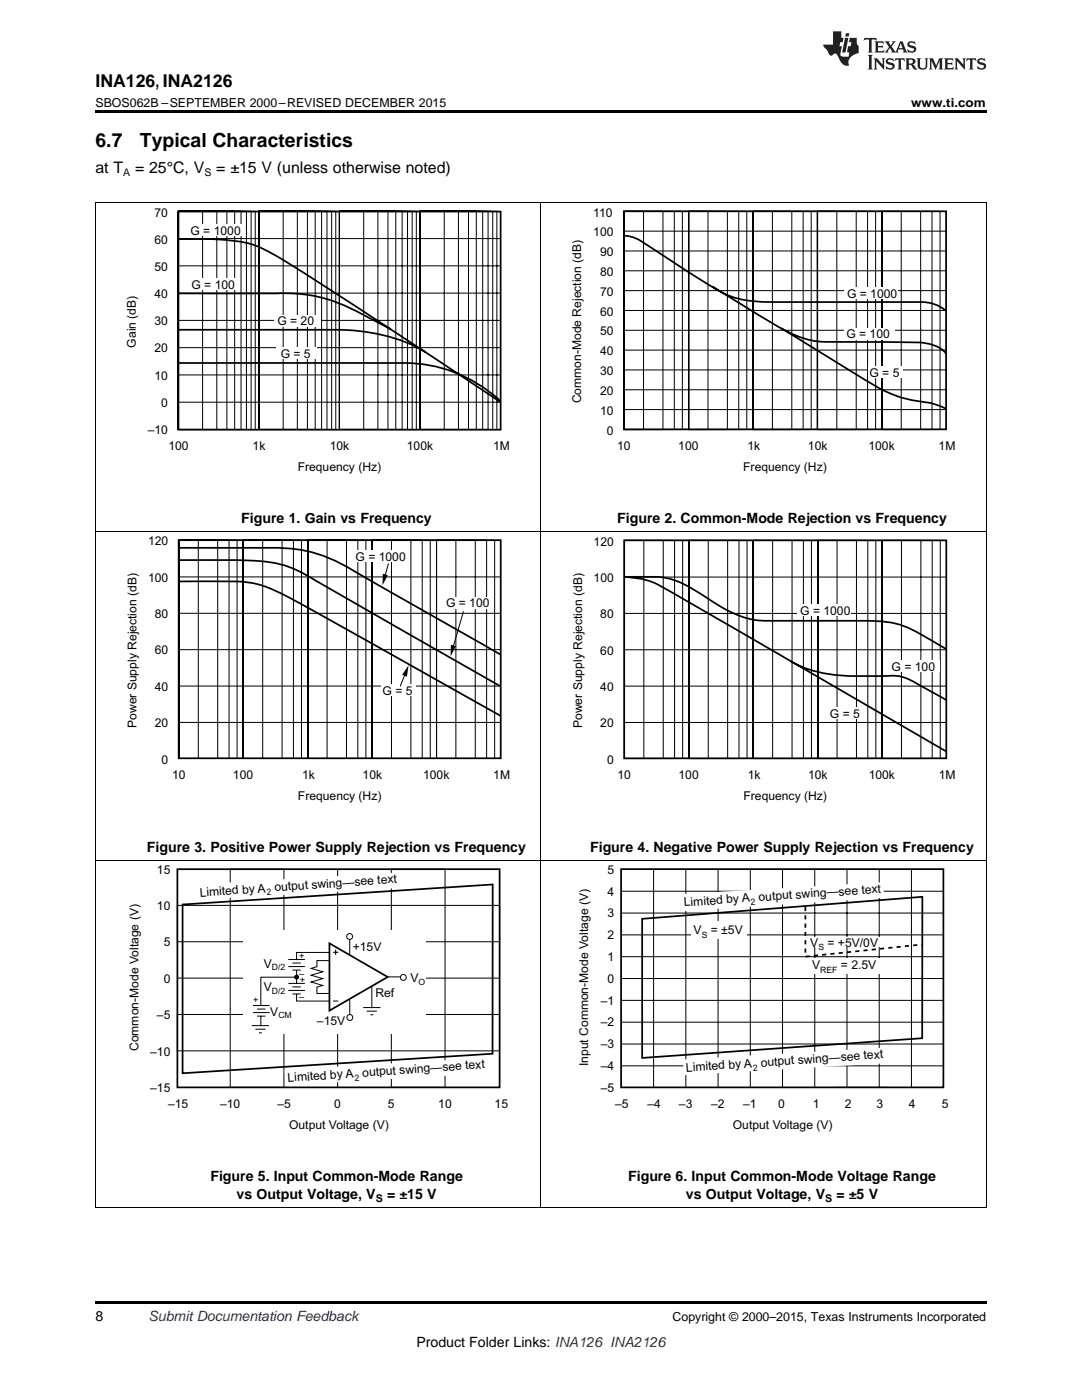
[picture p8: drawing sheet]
<svg xmlns="http://www.w3.org/2000/svg" width="216mm" height="279mm" viewBox="0 0 216 279" stroke-linecap="round" stroke-linejoin="round" font-family="sans-serif">
<path d="M19 241.1h.2zM196.7 241.1h.1zM19 259.7h177.8v.5h-177.8z" fill="#000"/>
<path d="M19.1 171.7v69.4M45.9 173.5h10.8v43.5h-10.8zM67.4 173.5v43.5M78.1 173.5h10.7v43.5h-10.7zM107.9 171.7v69.4M196.8 171.7v69.4M35.4 180.7h64.3v7.2h-64.3zM35.4 195.2h64.3M35.4 202.5h64.3v7.2h-64.3zM19 241h177.8" fill="none" stroke="#000" stroke-width=".2"/>
<path d="M35.4 173.5h64.3v43.5h-64.3z" fill="none" stroke="#000" stroke-width=".35"/>
<path d="M48.6 185.8h36.4v20.6h-36.4z" fill="#fff"/>
<circle cx="59.2" cy="195" r=".4" fill="#000"/>
<g fill="none" stroke="#000" stroke-width=".2">
<path d="M65.7 191.7h-2.5v1.2l-1.1 .4 2.3 .6-2.3 .7 2.3 .7-2.3 .7 2.3 .7-1.2 .3v1.3h2.5M65.7 190.1h-6.5v1.4M66.4 199.8h1.1M66.4 190h1.1M67 189.5v1.1M74.2 196.9v4.2M77.4 195h2.5M72.5 201.1h3.4M73.2 201.8h2M73.9 202.5h.6"/>
<circle cx="59.2" cy="195" r=".4"/>
</g>
<path d="M65.7 188.3l11.7 6.7-11.7 6.7z" fill="none" stroke="#000" stroke-width=".35"/>
<circle cx="80.5" cy="195.1" r=".58" fill="#fff"/>
<g fill="none" stroke="#000" stroke-width=".2">
<path d="M57.5 196.3h3.3M57.5 197.7h3.3M57.5 191.5h3.3M57.5 192.9h3.3M58.3 197h1.7M58.3 192.2h1.7M58.3 198.4h1.7M58.3 193.6h1.7M59.2 198.4v1.4h6.5M59.2 195h-7.2v5.7M59.2 193.6v2.7M69.8 199.5v3"/>
<path d="M50.2 204.7h3.5M50.5 200.7h3.3M50.5 202.1h3.3M51 205.4h2M51.3 202.8h1.7M51.3 201.4h1.7M51.7 206.1h.6M52 202.8v1.9"/>
<circle cx="80.5" cy="195.1" r=".58"/>
</g>
<circle cx="69.8" cy="203.1" r=".58" fill="#fff"/>
<g fill="none" stroke="#000" stroke-width=".2">
<path d="M69.8 187.5v3.1"/>
<circle cx="69.8" cy="203.1" r=".58"/>
</g>
<circle cx="69.8" cy="186.9" r=".58" fill="#fff"/>
<circle cx="69.8" cy="186.9" r=".58" fill="none" stroke="#000" stroke-width=".2"/>
<path d="M36.4 180.5l61.9-4v33.8l-61.9 3.9z" fill="none" stroke="#000" stroke-width=".35"/>
<g fill="#fff">
<path d="M39.2 176.5l40.4-2.4 .2 3.1-40.4 2.4z"/>
<path d="M56.8 213.5l40.4-2.4 .1 3.1-40.3 2.4z"/>
</g>
<path d="M123.9 173.5h64.3v43.5h-64.3zM128.1 183.4l55.9-4.4v28.2l-55.9 3.9z" fill="none" stroke="#000" stroke-width=".35"/>
<g fill="none" stroke="#000" stroke-width=".2">
<path d="M123.9 177.9h64.3M130.4 173.5v43.5M136.9 173.5v43.5M143.3 173.5v43.5M149.7 173.5v43.5M156.1 173.5v43.5M162.6 173.5v43.5M169 173.5v43.5M175.4 173.5v43.5M181.9 173.5v43.5M123.9 182.2h64.3M123.9 186.6h64.3"/>
<path d="M123.9 190.9h64.3M123.9 195.3h64.3M123.9 199.6h64.3M123.9 204h64.3M123.9 208.4h64.3M123.9 212.7h64.3M166.6 217h10.8"/>
</g>
<path d="M160.7 181v9.9l23.3-2.4" fill="none" stroke="#000" stroke-width=".35" stroke-dasharray=".8 .8" stroke-linecap="butt"/>
<g fill="#fff">
<path d="M135.9 178.4l40.3-2.3 .2 3.1-40.4 2.7z"/>
<path d="M136.3 211.5l40.4-2.4 .1 3.1-40.3 2.4z"/>
<path d="M137.9 183.9h11v3.6h-11z"/>
<path d="M161.2 187.1h14.4v2h-14.4z"/>
<path d="M161.2 191.3h14.4v3.1h-14.4z"/>
</g>
<g fill="none" stroke="#000" stroke-width=".2">
<path d="M19.1 106.1v65.6M35.7 115.1h64.2M35.7 107.8h3.9v43.6h-3.9zM35.7 107.8h7.7v43.6h-7.7zM35.7 107.8h10v43.6h-10zM35.7 107.8h11.6v43.6h-11.6zM35.7 107.8h12.9v43.6h-12.9zM48.5 107.8h3.9v43.6h-3.9zM48.6 107.8h7.7v43.6h-7.7zM48.6 107.8h10v43.6h-10zM48.6 107.8h11.6v43.6h-11.6zM48.6 107.8h12.8v43.6h-12.8z"/>
<path d="M48.6 107.8v43.5M61.4 107.8h3.9v43.6h-3.9zM61.4 107.8h7.7v43.6h-7.7zM61.4 107.8h10v43.6h-10zM61.4 107.8h11.6v43.6h-11.6zM61.4 107.8h12.9v43.6h-12.9zM61.4 107.8v43.5M74.2 107.8h3.9v43.6h-3.9zM74.2 107.8h7.8v43.6h-7.8zM74.2 107.8h10v43.6h-10zM74.3 107.8h11.6v43.6h-11.6zM74.3 107.8h12.8v43.6h-12.8z"/>
<path d="M74.3 107.8v43.5M87.1 107.8h3.9v43.6h-3.9zM87.1 107.8h7.7v43.6h-7.7zM87.1 107.8h10v43.6h-10zM87.1 107.8h11.6v43.6h-11.6zM87.1 107.8v43.5M107.9 106.1v65.6M196.8 106.1v65.6M35.7 122.4h64.2M35.7 129.7h64.2M35.7 136.9h64.2M35.7 144.2h64.2"/>
<path d="M19 171.7h177.8"/>
</g>
<path d="M35.7 107.8h64.2v43.5h-64.2z" fill="none" stroke="#000" stroke-width=".35"/>
<g fill="#fff">
<path d="M70.4 109.8h10.7v2.2h-10.7z"/>
<path d="M88.5 119.1h10.1v2.3h-10.1z"/>
<path d="M76 136.6h6.9v2.3h-6.9z"/>
</g>
<path d="M35.6 109.3h16.7a29.6 29.6 0 0 1 18.9 5l28.7 16.3M35.6 116h6.1a36.1 36.1 0 0 1 10.1 .7 66.6 66.6 0 0 1 12.2 6l35.9 20.1M35.7 111.8h8.3a52.3 52.3 0 0 1 12.4 .9 33.7 33.7 0 0 1 7.9 3.9l35.4 20.3M124.6 107.8h64.2v43.5h-64.2z" fill="none" stroke="#000" stroke-width=".35"/>
<g fill="none" stroke="#000" stroke-width=".2">
<path d="M77.5 112.4l-.8 3.1M124.6 115.2h64.2M124.6 107.9h3.9v43.5h-3.9zM124.6 107.9h7.7v43.5h-7.7zM124.6 107.9h10v43.5h-10zM124.6 107.9h11.6v43.5h-11.6zM124.6 107.9h12.9v43.5h-12.9zM137.5 107.9h3.8v43.5h-3.8zM137.5 107.9h7.7v43.5h-7.7zM137.5 107.9h10v43.5h-10zM137.5 107.9h11.6v43.5h-11.6zM137.5 107.9h12.8v43.5h-12.8z"/>
<path d="M137.5 107.9v43.4M150.3 107.9h3.9v43.5h-3.9zM150.3 107.9h7.7v43.5h-7.7zM150.3 107.9h10v43.5h-10zM150.3 107.9h11.6v43.5h-11.6zM150.3 107.9h12.9v43.5h-12.9zM150.4 107.9v43.4M163.2 107.9h3.8v43.5h-3.8zM163.2 107.9h7.7v43.5h-7.7zM163.2 107.9h10v43.5h-10zM163.2 107.9h11.6v43.5h-11.6zM163.2 107.9h12.8v43.5h-12.8z"/>
<path d="M163.2 107.9v43.4M176 107.9h3.9v43.5h-3.9zM176 107.9h7.7v43.5h-7.7zM176 107.9h10v43.5h-10zM176 107.9h11.6v43.5h-11.6zM176 107.9v43.4M81 134l-1.1 3M92.5 122l-2.2 7.7M124.6 122.4h64.2M124.6 129.7h64.2M124.6 136.9h64.2M124.6 144.2h64.2"/>
</g>
<path d="M76.4 114.5l1 .3-1.1 2zM81.5 132.7l-.3 2.4-1-.4zM90 128.7l1 .2-1.1 2.1z" fill="#000"/>
<g fill="#fff">
<path d="M159.1 120.7h10.7v2.3h-10.7z"/>
<path d="M177.4 131.8h10.1v2.2h-10.1z"/>
<path d="M165.2 141.2h7v2.2h-7z"/>
</g>
<path d="M35.6 42.2h64.3v43.6h-64.3zM124.5 115.1h1.2a42.9 42.9 0 0 1 7.7 .3 28.2 28.2 0 0 1 8.4 4.4 19.8 19.8 0 0 0 10.9 4.1h16a67.2 67.2 0 0 1 9.2 .4 21.2 21.2 0 0 1 7.6 3.3l3.3 1.9M124.6 115.2a15.1 15.1 0 0 1 8.3 2.4l56 32.4M157.7 131.9a24.4 24.4 0 0 0 13.1 3h4.4a13.7 13.7 0 0 1 5.8 .5l7.8 4.3" fill="none" stroke="#000" stroke-width=".35"/>
<g fill="none" stroke="#000" stroke-width=".2">
<path d="M19.1 40.4v65.7M35.6 42.2h4.8v43.5h-4.8zM35.6 42.2h7.7v43.5h-7.7zM35.6 42.2h9.7v43.5h-9.7zM35.6 42.2h11.2v43.5h-11.2zM35.6 42.2h12.5v43.5h-12.5zM35.6 42.2h13.6v43.5h-13.6zM35.6 42.2h14.5v43.5h-14.5zM35.6 42.2h15.3v43.5h-15.3zM35.6 47.6h64.3M35.6 53.1h64.3M35.6 58.5h64.3"/>
<path d="M51.7 42.2h16v43.5h-16zM51.7 42.2h4.8v43.5h-4.8zM51.7 42.2h7.6v43.5h-7.6zM51.7 42.2h9.6v43.5h-9.6zM51.7 42.2h11.2v43.5h-11.2zM51.7 42.2h12.5v43.5h-12.5zM51.7 42.2h13.5v43.5h-13.5zM51.7 42.2h14.5v43.5h-14.5zM51.7 42.2h15.3v43.5h-15.3zM67.7 42.2h16.1v43.5h-16.1zM67.7 42.2h4.9v43.5h-4.9zM67.7 42.2h7.7v43.5h-7.7z"/>
<path d="M67.7 42.2h9.7v43.5h-9.7zM67.7 42.2h11.3v43.5h-11.3zM67.7 42.2h12.5v43.5h-12.5zM67.7 42.2h13.6v43.5h-13.6zM67.7 42.2h14.5v43.5h-14.5zM67.7 42.2h15.4v43.5h-15.4zM83.8 42.2h4.8v43.5h-4.8zM83.8 42.2h7.7v43.5h-7.7zM83.8 42.2h9.7v43.5h-9.7zM83.8 42.2h11.2v43.5h-11.2zM83.8 42.2h12.5v43.5h-12.5zM83.8 42.2h13.6v43.5h-13.6z"/>
<path d="M83.8 42.2h14.5v43.5h-14.5zM83.8 42.2h15.3v43.5h-15.3zM107.9 40.4v65.7M196.8 40.4v65.7M35.6 63.9h64.3M35.6 69.4h64.3M35.6 74.8h64.3M35.6 80.3h64.3M19 106h177.8"/>
</g>
<g fill="#fff">
<path d="M36.7 44.8h11.5v2.2h-11.5z"/>
<path d="M36.7 55.5h10.8v2.3h-10.8z"/>
<path d="M54.7 62.9h9.3v2.2h-9.3z"/>
<path d="M55.2 69.3h8v2.3h-8z"/>
</g>
<path d="M35.7 47.7h2.3a47 47 0 0 1 12.4 1.1 51.7 51.7 0 0 1 10.3 5.7l18.2 11.9 21 13.9M35.7 58.6h16.9a42.1 42.1 0 0 1 12.8 1.1 64 64 0 0 1 10.9 5.2l1.6 .7M124.5 42.2h64.3v43.5h-64.3zM124.5 47.1a7.5 7.5 0 0 1 4.5 1.7l6.2 4.1a91.5 91.5 0 0 0 10.1 6.1 30.8 30.8 0 0 0 11.7 1.3h20.1a50.2 50.2 0 0 1 8.7 .2l1.2 .4 1.8 1.1M142.2 57.2l6.2 3.9a88.4 88.4 0 0 0 10.7 6 17.6 17.6 0 0 0 8.1 1.1l11.7 .1a22.7 22.7 0 0 1 7.4 .6 4.6 4.6 0 0 1 2.5 1.7M35.5 65.8h26.9a53 53 0 0 1 14.8 1.3l1.4 .4a24.7 24.7 0 0 1 6.4 2.9M35.6 72.4h38.8a57.8 57.8 0 0 1 12.1 .6 28.8 28.8 0 0 1 13.4 7M155.9 65.5l12.2 7.5a62.2 62.2 0 0 0 10.8 6 35.4 35.4 0 0 0 6.9 1.5l2 .6 1 .5" fill="none" stroke="#000" stroke-width=".35"/>
<g fill="none" stroke="#000" stroke-width=".2">
<path d="M124.5 46.1h64.3M124.5 50.1h64.3M124.5 54h64.3M124.5 58h64.3M124.5 42.2h3.9v43.5h-3.9zM124.5 42.2h7.8v43.5h-7.8zM124.5 42.2h10v43.5h-10zM124.5 42.2h11.7v43.5h-11.7zM124.5 42.2h12.9v43.5h-12.9zM137.4 42.2h3.9v43.5h-3.9zM137.4 42.2h7.7v43.5h-7.7zM137.4 42.2h11.6v43.5h-11.6z"/>
<path d="M137.4 42.2h10v43.5h-10zM137.4 42.2h12.9v43.5h-12.9zM137.4 42.2v43.4M150.3 42.2h3.8v43.5h-3.8zM150.3 42.2h7.7v43.5h-7.7zM150.3 42.2h10v43.5h-10zM150.3 42.2h11.6v43.5h-11.6zM150.3 42.2h12.8v43.5h-12.8zM150.3 42.2v43.4M163.1 42.2h3.9v43.5h-3.9zM163.1 42.2h7.7v43.5h-7.7zM163.1 42.2h10v43.5h-10z"/>
<path d="M163.1 42.2h11.6v43.5h-11.6zM163.1 42.2h12.9v43.5h-12.9zM163.1 42.2v43.4M176 42.2h3.8v43.5h-3.8zM176 42.2h7.7v43.5h-7.7zM176 42.2h10v43.5h-10zM176 42.2h11.6v43.5h-11.6zM176 42.2v43.4M124.5 62h64.3M124.5 65.9h64.3M124.5 69.9h64.3M124.5 73.8h64.3"/>
<path d="M124.5 77.8h64.3M124.5 81.7h64.3"/>
</g>
<g fill="#fff">
<path d="M168.5 57.4h10.6v2.3h-10.6z"/>
<path d="M168.4 65.5h10.1v2.2h-10.1z"/>
<path d="M173.1 73.2h7v2.2h-7z"/>
</g>
<path d="M19 40.4h177.8" fill="none" stroke="#000" stroke-width=".2"/>
<path d="M19 22h177.8v.5h-177.8z" fill="#000"/>
<g fill="#231f20">
<path d="M172.5 7.6l-.1 .5 .4-.2h.6v.1v2.1l-.2 .4h.9l-.2-.4v-2.1l.1-.1h.5l.5 .2-.2-.5zM174.5 8.3l.2 .3v1.5l-.2 .4h1.8l.2-.6a1.04 1.04 0 0 1-1.3 .2v-.7h.6l.3 .2v-.6l-.3 .2h-.6v-.6l.8-.1 .4 .3-.2-.5zM176.5 8.3l.9 1.1-.9 1.1h.8l-.2-.2 .4-.7 .5 .7-.2 .2h1.5l-.2-.2 .2-.4h.9l.1 .4-.2 .2h1l-.3-.3-.7-1.9h-.5l-.9 2-.8-1 .9-1h-.8l.1 .3-.4 .5-.3-.6 .1-.2zM179.7 8.6l.4 1h-.7zM181.3 8.4a.63 .63 0 0 0-.2 .7 .63 .63 0 0 0 .6 .4l.6 .2 .1 .2a.75 .75 0 0 1-.7 .4 .75 .75 0 0 1-.6-.5l.1 .7 .1-.1a1.11 1.11 0 0 0 1.5-.6 1.13 1.13 0 0 0-1.2-.8l-.1-.4a1.04 1.04 0 0 1 1.2 .2l-.2-.5-.2 .1-.4-.2zM173.2 10.9l.2 .4v2.2l-.2 .4h1l-.3-.4v-2.2l.3-.4zM174.3 11.6l.3 .4v1.5l-.3 .4h.8l-.2-.4v-1.3l1.5 1.7v-1.9l.2-.4h-.7l.2 .4v.9l-1.1-1.3zM177 11.8a.62 .62 0 0 0-.2 .7 .62 .62 0 0 0 .6 .4l.6 .1 .1 .3a.76 .76 0 0 1-.7 .3 .76 .76 0 0 1-.7-.4l.2 .7 .1-.1a1.11 1.11 0 0 0 1.5-.6 1.13 1.13 0 0 0-1.2-.8l-.1-.4a1.04 1.04 0 0 1 1.2 .2l-.2-.6-.2 .1-.5-.1zM178.7 11.6l-.2 .6a.61 .61 0 0 1 .8-.3v1.6l-.2 .4h.9l-.2-.4v-1.6a.63 .63 0 0 1 .7 .3l-.1-.6zM180.6 11.6l.3 .4v1.5l-.3 .4h1l-.2-.2-.1-.8 .6 .2a.76 .76 0 0 0 1.2 .7l-1-1a.58 .58 0 0 0 .6-.5 .58 .58 0 0 0-.5-.6zM181.4 11.9h.1a.45 .45 0 0 1 .5 .1 .45 .45 0 0 1 .1 .5l-.8 .2zM182.9 11.6l.2 .2a2.17 2.17 0 0 0 .3 1.9 .99 .99 0 0 0 1.6-.6v-1.1l.2-.4h-.7l.2 .2a1.92 1.92 0 0 1-.2 1.8 .6 .6 0 0 1-.9-.5v-1.1l.2-.4zM185.4 11.6l.2 .4v1.5l-.2 .4h.7l-.2-.4v-1.4l.8 1.8 .8-1.8v1.4l-.2 .4h.9l-.2-.4v-1.5l.2-.4h-.8l-.6 1.5-.6-1.5zM188.4 11.6l.2 .4v1.5l-.2 .4h1.8l.1-.6a1.04 1.04 0 0 1-1.2 .1v-.6h.5l.4 .2v-.6l-.4 .2h-.5v-.7h.8l.3 .3-.1-.6zM190.5 11.6l.2 .4v1.5l-.2 .4h.7l-.2-.4v-1.3l1.5 1.7v-1.9l.2-.4h-.7l.2 .4v.9l-1.1-1.3zM192.9 11.6l-.1 .6a.61 .61 0 0 1 .7-.3l.1 1.6-.3 .4h1l-.3-.4 .1-1.6a.63 .63 0 0 1 .7 .3l-.1-.6zM195.2 11.8a.62 .62 0 0 0-.2 .7 .62 .62 0 0 0 .6 .4l.6 .1 .1 .3a.76 .76 0 0 1-.7 .3 .76 .76 0 0 1-.6-.4l.1 .7 .1-.1a1.11 1.11 0 0 0 1.6-.6 1.13 1.13 0 0 0-1.3-.8l-.1-.4a1.04 1.04 0 0 1 1.2 .2l-.1-.6-.2 .1-.5-.1z"/>
<path d="M166.2 6.3v2.6h-1.9v.4l.8 .9a.91 .91 0 0 0 1 .8 .56 .56 0 0 1 .5-.3 .56 .56 0 0 1 .5 .3l.4 .8a1.53 1.53 0 0 0 1.9 1.2 1.54 1.54 0 0 1 1-2.1l.9-.3v-1.4a1.52 1.52 0 0 1-.4-1.6h-1.3l-.2 .8h.5l-.2 .8h-.5l-.1 1v.2l.4 .1-.2 .8a1.93 1.93 0 0 1-1.6-.3l.3-1.8h-.5l.2-.8h.4l.2-.8h-.4v-1.3zM168.6 7.6l-.6 2.9h.7l.6-2.9zM168.8 6.6l-.1 .7h.6l.2-.7z"/>
</g>
<g font-size="3.9">
<text x="19" y="29.3">6.7</text>
<text x="27.9" y="29.3">Typical Characteristics</text>
</g>
<text font-size="3.5" x="19" y="17.3">INA126, INA2126</text>
<g font-size="3.2">
<text x="19" y="34.4">at T</text>
<text x="27" y="34.4">= 25°C, V</text>
<text x="43.1" y="34.4">= ±15 V (unless otherwise noted)</text>
</g>
<g font-size="2.8">
<text x="48.2" y="104.3">Figure 1. Gain vs Frequency</text>
<text x="123.2" y="104.3">Figure 2. Common-Mode Rejection vs Frequency</text>
<text x="29.3" y="170">Figure 3. Positive Power Supply Rejection vs Frequency</text>
<text x="117.8" y="170">Figure 4. Negative Power Supply Rejection vs Frequency</text>
<text x="42" y="235.6">Figure 5. Input Common-Mode Range</text>
<text x="47.2" y="239.3">vs Output Voltage, V</text>
<text x="77.2" y="239.3">= ±15 V</text>
<text x="125.3" y="235.6">Figure 6. Input Common-Mode Voltage Range</text>
<text x="136.9" y="239.3">vs Output Voltage, V</text>
<text x="166.9" y="239.3">= ±5 V</text>
<text x="19" y="263.6">8</text>
<text x="83.1" y="268.9">Product Folder Links: INA126 INA2126</text>
</g>
<text font-size="2.8" fill="#0000c8" x="29.6" y="263.6">Submit Documentation Feedback</text>
<g font-size="2.5">
<text x="19" y="21.4">SBOS062B –SEPTEMBER 2000–REVISED DECEMBER 2015</text>
<text x="181.8" y="21.4">www.ti.com</text>
<text x="134.2" y="263.6">Copyright © 2000–2015, Texas Instruments Incorporated</text>
</g>
<g font-size="2.4">
<text x="30.8" y="43.2">70</text>
<text x="38" y="46.9">G = 1000</text>
<text x="118.4" y="43.2">110</text>
<text x="118.4" y="47.2">100</text>
<text x="30.8" y="48.6">60</text>
<text x="119.7" y="51.1">90</text>
<text x="30.8" y="54.1">50</text>
<text x="30.8" y="59.5">40</text>
<text x="38.2" y="57.6">G = 100</text>
<text x="119.7" y="55.1">80</text>
<text x="119.7" y="59">70</text>
<text x="169" y="59.5">G = 1000</text>
<text x="30.8" y="64.9">30</text>
<text x="55.3" y="65">G = 20</text>
<text x="119.7" y="63">60</text>
<text x="27.1" y="69.4" transform="rotate(-90 27.1 69.4)">Gain (dB)</text>
<text x="30.8" y="70.3">20</text>
<text x="56" y="71.4">G = 5</text>
<text x="119.7" y="67">50</text>
<text x="119.7" y="70.9">40</text>
<text x="168.9" y="67.5">G = 100</text>
<text x="30.8" y="75.8">10</text>
<text x="119.7" y="74.9">30</text>
<text x="173.5" y="75.3">G = 5</text>
<text x="32.2" y="81.2">0</text>
<text x="116" y="80.5" transform="rotate(-90 116 80.5)">Common-Mode Rejection (dB)</text>
<text x="119.7" y="78.8">20</text>
<text x="119.7" y="82.8">10</text>
<text x="29.5" y="86.6">–10</text>
<text x="33.6" y="89.9">100</text>
<text x="50.4" y="89.9">1k</text>
<text x="65.8" y="89.9">10k</text>
<text x="81.2" y="89.9">100k</text>
<text x="98.4" y="89.9">1M</text>
<text x="121.1" y="86.7">0</text>
<text x="123.2" y="89.9">10</text>
<text x="135.3" y="89.9">100</text>
<text x="149.1" y="89.9">1k</text>
<text x="161.2" y="89.9">10k</text>
<text x="173.3" y="89.9">100k</text>
<text x="187.3" y="89.9">1M</text>
<text x="59.4" y="94">Frequency (Hz)</text>
<text x="148.3" y="94">Frequency (Hz)</text>
<text x="29.5" y="108.8">120</text>
<text x="70.9" y="111.9">G = 1000</text>
<text x="118.4" y="108.9">120</text>
<text x="29.5" y="116.1">100</text>
<text x="118.4" y="116.1">100</text>
<text x="30.9" y="123.4">80</text>
<text x="89" y="121.2">G = 100</text>
<text x="119.8" y="123.4">80</text>
<text x="159.7" y="122.8">G = 1000</text>
<text x="30.9" y="130.6">60</text>
<text x="119.8" y="130.6">60</text>
<text x="30.9" y="137.9">40</text>
<text x="119.8" y="137.9">40</text>
<text x="177.9" y="133.8">G = 100</text>
<text x="76.3" y="138.7">G = 5</text>
<text x="165.6" y="143.2">G = 5</text>
<text x="27.3" y="145.3" transform="rotate(-90 27.3 145.3)">Power Supply Rejection (dB)</text>
<text x="30.9" y="145.1">20</text>
<text x="116.2" y="145.3" transform="rotate(-90 116.2 145.3)">Power Supply Rejection (dB)</text>
<text x="119.8" y="145.1">20</text>
<text x="32.2" y="152.4">0</text>
<text x="34.3" y="155.6">10</text>
<text x="46.5" y="155.6">100</text>
<text x="60.3" y="155.6">1k</text>
<text x="72.4" y="155.6">10k</text>
<text x="84.4" y="155.6">100k</text>
<text x="98.4" y="155.6">1M</text>
<text x="121.1" y="152.4">0</text>
<text x="123.2" y="155.6">10</text>
<text x="135.4" y="155.6">100</text>
<text x="149.2" y="155.6">1k</text>
<text x="161.3" y="155.6">10k</text>
<text x="173.3" y="155.6">100k</text>
<text x="187.3" y="155.6">1M</text>
<text x="59.5" y="159.7">Frequency (Hz)</text>
<text x="148.4" y="159.7">Frequency (Hz)</text>
<text x="31.3" y="174.4">15</text>
<text x="39.9" y="178.9" transform="rotate(-4 39.9 178.9)">Limited by A</text>
<text x="54.8" y="177.9" transform="rotate(-4 54.8 177.9)">output swing—see text</text>
<text x="121.2" y="174.4">5</text>
<text x="121.2" y="178.7">4</text>
<text x="151.4" y="179.8" transform="rotate(-4 151.4 179.8)">output swing—see text</text>
<text x="31.3" y="181.6">10</text>
<text x="121.2" y="183.1">3</text>
<text x="136.5" y="180.9" transform="rotate(-4 136.5 180.9)">Limited by A</text>
<text x="32.7" y="188.9">5</text>
<text x="70.4" y="189.8">+15V</text>
<text x="121.2" y="187.4">2</text>
<text x="121.2" y="191.8">1</text>
<text x="138.4" y="186.4">V</text>
<text x="141.8" y="186.4">= ±5V</text>
<text x="161.7" y="188.9">V</text>
<text x="165.1" y="188.9">= +5V/0V</text>
<text x="32.7" y="196.1">0</text>
<text x="52.6" y="193.1">V</text>
<text x="52.6" y="197.8">V</text>
<text x="81.9" y="196">V</text>
<text x="121.2" y="196.1">0</text>
<text x="162" y="193.4">V</text>
<text x="167.8" y="193.4">= 2.5V</text>
<text x="31.3" y="203.4">–5</text>
<text x="53.9" y="202.7">V</text>
<text x="74.9" y="199">Ref</text>
<text x="119.9" y="200.5">–1</text>
<text x="27.6" y="209.8" transform="rotate(-90 27.6 209.8)">Common-Mode Voltage (V)</text>
<text x="63.2" y="204.6">–15V</text>
<text x="119.9" y="204.9">–2</text>
<text x="119.9" y="209.2">–3</text>
<text x="30" y="210.7">–10</text>
<text x="57.5" y="215.9" transform="rotate(-4 57.5 215.9)">Limited by A</text>
<text x="72.4" y="214.9" transform="rotate(-4 72.4 214.9)">output swing—see text</text>
<text x="117.4" y="212.8" transform="rotate(-90 117.4 212.8)">Input Common-Mode Voltage (V)</text>
<text x="119.9" y="213.6">–4</text>
<text x="136.9" y="213.9" transform="rotate(-4 136.9 213.9)">Limited by A</text>
<text x="151.9" y="212.8" transform="rotate(-4 151.9 212.8)">output swing—see text</text>
<text x="30" y="217.9">–15</text>
<text x="33.5" y="221.2">–15</text>
<text x="43.9" y="221.2">–10</text>
<text x="55.3" y="221.2">–5</text>
<text x="66.7" y="221.2">0</text>
<text x="77.4" y="221.2">5</text>
<text x="87.5" y="221.2">10</text>
<text x="98.7" y="221.2">15</text>
<text x="119.9" y="217.9">–5</text>
<text x="122.8" y="221.2">–5</text>
<text x="129.2" y="221.2">–4</text>
<text x="135.5" y="221.2">–3</text>
<text x="141.9" y="221.2">–2</text>
<text x="148.3" y="221.2">–1</text>
<text x="155.3" y="221.2">0</text>
<text x="162.2" y="221.2">1</text>
<text x="168.6" y="221.2">2</text>
<text x="174.9" y="221.2">3</text>
<text x="181.3" y="221.2">4</text>
<text x="187.9" y="221.2">5</text>
<text x="57.7" y="225.3">Output Voltage (V)</text>
<text x="146.2" y="225.3">Output Voltage (V)</text>
</g>
<g font-size="2.1">
<text x="24.6" y="35.1">A</text>
<text x="40.8" y="35.1">S</text>
<text x="75" y="239.9">S</text>
<text x="164.6" y="239.9">S</text>
</g>
<g font-size="1.8">
<text x="59.7" y="191.4">+</text>
<text x="59.7" y="194.9">–</text>
<text x="59.8" y="196.1">+</text>
<text x="50.5" y="200.2">+</text>
<text x="59.7" y="199.6">–</text>
</g>
<g font-size="1.7">
<text x="53.2" y="178.7" transform="rotate(-4 53.2 178.7)">2</text>
<text x="149.8" y="180.6" transform="rotate(-4 149.8 180.6)">2</text>
<text x="140" y="187.1">S</text>
<text x="163.3" y="189.6">S</text>
<text x="54.2" y="193.6">D/2</text>
<text x="83.5" y="196.5">O</text>
<text x="163.7" y="194.1">REF</text>
<text x="54.2" y="198.3">D/2</text>
<text x="55.6" y="203.3">CM</text>
<text x="70.8" y="215.7" transform="rotate(-4 70.8 215.7)">2</text>
<text x="150.3" y="213.7" transform="rotate(-4 150.3 213.7)">2</text>
</g>
</svg>
